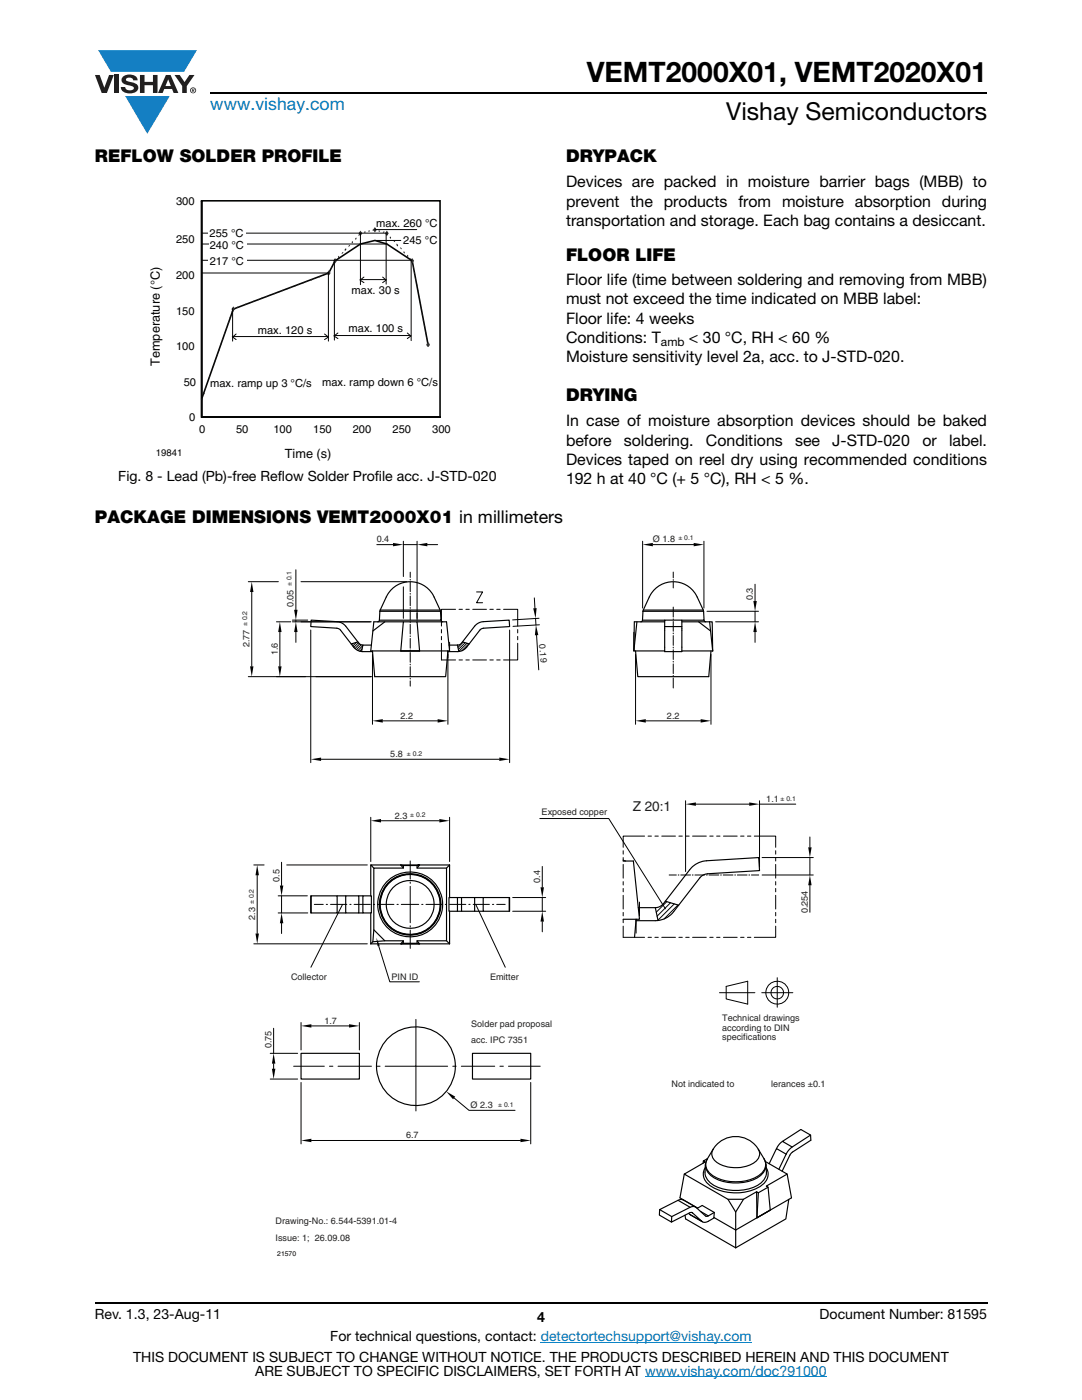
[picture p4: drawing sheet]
<svg xmlns="http://www.w3.org/2000/svg" width="216mm" height="279mm" viewBox="0 0 216 279" stroke-linecap="round" stroke-linejoin="round" font-family="sans-serif">
<g fill="#147fc3">
<path d="M19.6 10h19.7l-2.6 4.3h-1.1h-13.5z"/>
<path d="M25 19.2h8.9l-4.5 7.5z"/>
</g>
<g fill="#231f20">
<path d="M18.9 15h1l.9 2.5 1-2.5h.9l-1.4 3.6h-1z"/>
<path d="M22.9 15h.9v3.6h-.9z"/>
<path d="M24.6 15.3a2.1 2.1 0 0 1 2.8 .3l.1 .4h-.9a.79 .79 0 0 0-.7-.5 .79 .79 0 0 0-.8 .4l.3 .3 1 .2a1.08 1.08 0 0 1 1.2 1 1.08 1.08 0 0 1-1.1 1.2 1.73 1.73 0 0 1-2.4-1.2h.9a.96 .96 0 0 0 .8 .6 .96 .96 0 0 0 .9-.4 1.31 1.31 0 0 0-1.2-.6 1.03 1.03 0 0 1-1.1-.6 1.03 1.03 0 0 1 .2-1.1z"/>
<path d="M27.9 15h.9v1.3h1.7v-1.3h.9v3.6h-.9v-1.6h-1.7v1.6h-.9z"/>
<path d="M34.8 15h1.1l.9 1.4 1-1.4h1l-1.5 2.2v1.4h-.9v-1.4z"/>
<path d="M33.6 15.9l.5 1.3h-1.1zM33.1 15l-1.6 3.6h1l.3-.8h1.5l.3 .8h1l-1.6-3.6z"/>
<path d="M38.1 18a.46 .46 0 0 1 .9 0 .46 .46 0 0 1-.9 0zM37.9 18a.6 .6 0 0 0 1.2 0 .6 .6 0 0 0-1.2 0z"/>
<path d="M38.4 17.8h.2v.2h-.2zM38.3 17.7v.7h.1v-.3l.4 .3-.2-.3 .2-.2-.1-.2z"/>
</g>
<path d="M42 18.6h155M18.9 260h178.1" fill="none" stroke="#000" stroke-width=".36"/>
<path d="M107.9 267.9h42.1M128.7 274.8h36.3" fill="none" stroke="#007ec4" stroke-width=".2"/>
<path d="M29.7 39h60.3v53h-60.3z" fill="#fff"/>
<path d="M40.2 54.5h47.6M40.2 47.3h47.6M40.2 68.8h47.6M40.2 61.7h47.6" fill="none" stroke="#fff" stroke-width=".2"/>
<path d="M40.2 40.1h47.6" fill="none" stroke="#fff" stroke-width=".32"/>
<path d="M40.2 40.1h47.6v43.1h-47.6v-43.1v43.1h47.6M85.4 68.8l-3.1-16.8-5.1-3.3-2.4-.7-2.9 .7-5 3.3-1.3 2.5-19 7.2-6.4 17.9" fill="none" stroke="#040503" stroke-width=".32"/>
<g fill="#123217">
<path d="M40.3 79.4h.1l-.1 .5h-.1z" fill-rule="evenodd"/>
<path d="M40.6 78.4h.3l-.2 .3h-.2z" fill-rule="evenodd"/>
<path d="M41 77.3h.1v.3h-.2z" fill-rule="evenodd"/>
<path d="M41.8 75.1h.1l-.1 .4h-.2z" fill-rule="evenodd"/>
<path d="M42.5 72.9h.3l-.2 .4h-.2z" fill-rule="evenodd"/>
<path d="M42.9 71.8h.1l-.1 .4h-.1z" fill-rule="evenodd"/>
<path d="M43.3 70.7h.2l-.2 .4h-.1z" fill-rule="evenodd"/>
<path d="M43.7 69.7h.2l-.2 .3h-.2z" fill-rule="evenodd"/>
<path d="M44 68.6h.2l-.1 .3h-.2z" fill-rule="evenodd"/>
<path d="M44.4 67.5h.2l-.2 .4h-.1z" fill-rule="evenodd"/>
<path d="M44.8 66.4h.1l-.1 .4h-.1z" fill-rule="evenodd"/>
<path d="M45.1 65.3h.2l-.1 .3h-.1z" fill-rule="evenodd"/>
<path d="M45.6 64.2h.2l-.2 .3h-.2z" fill-rule="evenodd"/>
<path d="M45.9 63.1h.2l-.2 .4h-.1z" fill-rule="evenodd"/>
<path d="M46.3 62h.1l-.1 .4h-.1z" fill-rule="evenodd"/>
<path d="M46.4 61.6l.3-.1 .1 .2-.3 .1z" fill-rule="evenodd"/>
<path d="M47.3 61.3l.2-.1v.2l-.2 .1z" fill-rule="evenodd"/>
<path d="M48.9 60.7l.3-.1v.2l-.3 .1z" fill-rule="evenodd"/>
<path d="M49.6 60.4l.3-.1 .1 .2-.3 .1z" fill-rule="evenodd"/>
<path d="M50.5 60.1l.3-.1v.2l-.2 .1z" fill-rule="evenodd"/>
<path d="M51.3 59.8l.3-.1 .1 .2-.3 .1z" fill-rule="evenodd"/>
<path d="M52.1 59.5l.3-.1 .1 .2-.3 .1z" fill-rule="evenodd"/>
<path d="M52.9 59.2l.3-.2 .1 .3-.3 .1z" fill-rule="evenodd"/>
<path d="M53.8 58.8l.2-.1 .1 .2-.2 .2z" fill-rule="evenodd"/>
<path d="M54.6 58.5l.2-.1 .1 .2-.3 .1z" fill-rule="evenodd"/>
<path d="M55.4 58.2l.3-.1 .1 .2-.3 .1z" fill-rule="evenodd"/>
<path d="M56.2 57.9l.3-.1v.2l-.2 .1z" fill-rule="evenodd"/>
<path d="M57 57.6l.3-.1 .1 .2-.3 .1z" fill-rule="evenodd"/>
<path d="M57.9 57.3l.3-.1v.2l-.3 .1z" fill-rule="evenodd"/>
<path d="M58.6 57l.3-.1 .1 .2-.3 .1z" fill-rule="evenodd"/>
<path d="M59.5 56.7l.3-.1v.2l-.2 .1z" fill-rule="evenodd"/>
<path d="M60.3 56.4l.2-.1 .1 .2-.3 .1z" fill-rule="evenodd"/>
<path d="M61.1 56.1l.3-.1 .1 .2-.3 .1z" fill-rule="evenodd"/>
<path d="M61.9 55.8l.3-.1 .1 .2-.3 .1z" fill-rule="evenodd"/>
<path d="M62.7 55.5l.3-.1 .1 .2-.3 .1z" fill-rule="evenodd"/>
<path d="M63.6 55.2l.2-.1 .1 .2-.3 .1z" fill-rule="evenodd"/>
<path d="M64.4 54.9l.2-.1 .1 .2-.2 .1z" fill-rule="evenodd"/>
<path d="M65.2 54.6l.3-.1v.2l-.3 .1z" fill-rule="evenodd"/>
<path d="M65.7 54.4h.2l-.2 .3h-.2z" fill-rule="evenodd"/>
<path d="M66.2 53.3h.1l-.1 .4h-.2z" fill-rule="evenodd"/>
<path d="M66.6 52.2h.1l-.1 .5h-.2z" fill-rule="evenodd"/>
<path d="M66.7 51.9l.2-.2 .1 .3-.2 .3z" fill-rule="evenodd"/>
<path d="M67.4 51.2l.2-.2 .1 .3-.2 .2z" fill-rule="evenodd"/>
<path d="M68.3 50.3h.2l-.2 .3h-.2z" fill-rule="evenodd"/>
<path d="M69 49.5l.1 .3-.3 .3v-.3z" fill-rule="evenodd"/>
<path d="M69.7 48.9h.2l-.2 .3h-.2z" fill-rule="evenodd"/>
<path d="M70.2 48.3l.2-.2v.3l-.2 .2z" fill-rule="evenodd"/>
<path d="M70.9 47.6l.2-.2 .1 .3-.3 .2z" fill-rule="evenodd"/>
<path d="M71.5 46.9l.3-.2 .1 .2-.3 .2z" fill-rule="evenodd"/>
<path d="M71.8 46.5l.3-.1v.2l-.2 .1z" fill-rule="evenodd"/>
<path d="M72.6 46.3l.3-.1 .1 .2-.3 .1z" fill-rule="evenodd"/>
<path d="M73.5 46.1l.3-.1v.2l-.3 .1z" fill-rule="evenodd"/>
<path d="M74.3 45.9l.3-.1 .1 .2-.3 .1z" fill-rule="evenodd"/>
<path d="M74.7 45.8l.3 .1-.1 .2-.2-.1z" fill-rule="evenodd"/>
<path d="M75.6 46l.3 .1-.1 .2-.3-.1z" fill-rule="evenodd"/>
<path d="M76.4 46.3l.3-.1v.2l-.3 .1z" fill-rule="evenodd"/>
<path d="M77.1 46.5l.2 .2v.3l-.2-.2z" fill-rule="evenodd"/>
<path d="M77.8 47.2l.2 .2v.3l-.2-.2z" fill-rule="evenodd"/>
<path d="M78.5 48h.2l.2 .3h-.2z" fill-rule="evenodd"/>
<path d="M79.2 48.6l.2 .3v.3l-.3-.3z" fill-rule="evenodd"/>
<path d="M79.8 49.4h.2l.2 .3h-.2z" fill-rule="evenodd"/>
<path d="M80.6 50.1l.2 .2-.1 .3-.2-.2z" fill-rule="evenodd"/>
<path d="M81.3 50.8l.2 .2-.1 .3-.2-.2z" fill-rule="evenodd"/>
<path d="M81.9 51.5l.3 .2-.1 .2-.3-.2z" fill-rule="evenodd"/>
<path d="M82.2 51.9h.1l.1 .5h-.1z" fill-rule="evenodd"/>
<path d="M82.4 53.2h.1l.1 .4h-.1z" fill-rule="evenodd"/>
<path d="M82.6 54.3h.1l.1 .4h-.1z" fill-rule="evenodd"/>
<path d="M82.8 55.5h.2v.4h-.1z" fill-rule="evenodd"/>
<path d="M83.1 56.7h.1l.1 .3h-.1z" fill-rule="evenodd"/>
<path d="M83.3 57.8h.1l.1 .4h-.1z" fill-rule="evenodd"/>
<path d="M83.5 59h.2v.5h-.1z" fill-rule="evenodd"/>
<path d="M83.7 60.3h.2v.3h-.1z" fill-rule="evenodd"/>
<path d="M83.9 61.4h.2l.1 .4h-.2z" fill-rule="evenodd"/>
<path d="M84.1 62.6h.2l.1 .4h-.2z" fill-rule="evenodd"/>
<path d="M84.4 63.8h.1l.1 .3h-.2z" fill-rule="evenodd"/>
<path d="M84.6 64.9h.2l.1 .4h-.2z" fill-rule="evenodd"/>
<path d="M84.9 66.1h.1l.1 .5h-.2z" fill-rule="evenodd"/>
<path d="M85.1 67.3h.1l.1 .4h-.2z" fill-rule="evenodd"/>
<path d="M85.3 68.5h.1l.1 .4h-.2z" fill-rule="evenodd"/>
</g>
<path d="M46.6 61.4l.2 .3-.2 .3-.3-.3z" fill="#313232"/>
<path d="M46.8 61.7l-.2-.3-.3 .3 .3 .3" fill="none" stroke="#313232" stroke-width=".27"/>
<path d="M65.6 54.2l.2 .3-.2 .3-.2-.3z" fill-rule="evenodd" fill="#313232"/>
<path d="M65.6 54.2l.2 .3-.2 .3-.2-.3z" fill="none" stroke="#313232" stroke-width=".27"/>
<path d="M66.9 51.7l.2 .3-.2 .4-.2-.4z" fill-rule="evenodd" fill="#313232"/>
<path d="M66.9 51.7l.2 .3-.2 .4-.2-.4z" fill="none" stroke="#313232" stroke-width=".27"/>
<path d="M71.9 46.3l.2 .3-.2 .3-.2-.3z" fill-rule="evenodd" fill="#313232"/>
<path d="M71.9 46.3l.2 .3-.2 .3-.2-.3z" fill="none" stroke="#313232" stroke-width=".27"/>
<path d="M74.8 45.6l.2 .3-.2 .3-.2-.3z" fill-rule="evenodd" fill="#313232"/>
<path d="M74.8 45.6l.2 .3-.2 .3-.2-.3z" fill="none" stroke="#313232" stroke-width=".27"/>
<path d="M77.2 46.3l.2 .3-.2 .3-.2-.3z" fill-rule="evenodd" fill="#313232"/>
<path d="M77.2 46.3l.2 .3-.2 .3-.2-.3z" fill="none" stroke="#313232" stroke-width=".27"/>
<path d="M82.3 51.7l.2 .3-.2 .4-.3-.4z" fill-rule="evenodd" fill="#313232"/>
<path d="M82.3 51.7l.2 .3-.2 .4-.3-.4z" fill="none" stroke="#313232" stroke-width=".27"/>
<path d="M85.4 68.5l.2 .3-.2 .3-.2-.3z" fill-rule="evenodd" fill="#313232"/>
<path d="M85.4 68.5l.2 .3-.2 .3-.2-.3z" fill="none" stroke="#313232" stroke-width=".32"/>
<path d="M40.3 48.7h37M40.3 54.5h25.3M74.8 48h5.2" fill="none" stroke="#040503" stroke-width=".2"/>
<path d="M41.6 48h7.6v1.6h-7.6z" fill="#fff"/>
<path d="M40.3 51.9h41.9M65.5 54.4v13.7M66.7 52v15.9M82 51.9v16.1M46.3 67.2h19.2M46.4 61.6v6.5M47.1 66.7l-.7 .6 .7 .5M64.8 66.7l.7 .6-.7 .5M66.7 67h15.3M67.4 66.5l-.7 .6 .7 .5M81.3 66.5l.7 .6-.7 .5" fill="none" stroke="#040503" stroke-width=".2"/>
<path d="M41.6 51h7.7v1.7h-7.7z" fill="#fff"/>
<path d="M40.3 46.5h37M71.9 55.8h5.2M71.9 46.6v10.2M72.6 55.3l-.7 .6 .7 .5M74.8 45.8h8.4M76.3 55.3l.8 .6-.8 .5M77.1 46.7v10" fill="none" stroke="#040503" stroke-width=".2"/>
<g fill="#fff">
<path d="M41.6 45.7h7.5v1.6h-7.5z"/>
<path d="M48.2 106.6h116.6v144.4h-116.6z"/>
</g>
<g fill="none" stroke="#000" stroke-width=".2">
<path d="M49.5 116.1h6M50.2 118.1v14.9M59 113.7v8M60.1 116.1h21.1M75.2 108.7h3.2M80.5 117.1v6.3M80.5 108.7h2.7M80.5 108v7.1M81.9 114.2v1M81.9 115.6v.2M81.9 116.1v2M81.9 118.4v.2"/>
<path d="M81.9 118.9v2M83.2 108v15.8M85.3 108.7h2M95.1 118.1h1.2l-1.2 2.2h1.2M106.6 119.3l.1 2.1M128.2 108v13.4M130.3 108.7h8.1M134.3 114.2v1.1M134.3 115.7v.1M134.3 116.2v1.1M140.5 108v13.4M150.7 116.6v3.3"/>
<path d="M49.5 135h24.6M55.2 124.1h2.8M55.8 126.1v6.9M58.3 124.1h15.8M58.3 123.8h3.1M59 123.8v.3M59 126.1v2.1M62 125.7v26.5M70.4 128.4l-.2 .2M71.1 128.2l-.7 .7M71.5 128.3l-.9 .9M71.8 128.5l-1 .9"/>
<path d="M72.1 128.7l-1 1M72.3 129.5l-.5 .5M72.4 128.9l-1 .9M74.3 130.6v14M81.9 121.2v.2M81.9 121.8v1.9M81.9 124.1v.1M81.9 124.6v1.9M81.9 126.9v.1M81.9 127.4v2M81.9 129.7v.2M81.9 130.2v2"/>
<path d="M81.9 132.5v.2M81.9 133v2M81.9 135.4v.1M81.9 135.9v1M88.1 128.4v3.3h2.8M88.1 125.6v.7M88.1 127v.7M89.4 129.9v14.7M89.7 128.2v1.4M90.9 121.6h-2.8v3.3M91.4 128.7l-.1 .1M91.6 131.7h.7"/>
<path d="M91.6 121.6h.7M92.4 128.1l-1 1.1M92.8 128.3l-1.3 1.3M93 131.7h.6M93 121.6h.6M93.2 128.4l-1.6 1.6M93.6 128.5l-1.4 1.4M94.3 131.7h2.8M94.3 121.6h2.8M97.7 131.7h.7M97.7 121.6h.7M99.1 131.7h.7"/>
<path d="M99.1 121.6h.7M100.5 121.6h2.8v3.3M101.7 125.7v26.5M103.3 128.4v3.3h-2.8M103.3 125.6v.7M103.3 127v.7M106.9 123.4v1.3M107.1 126.8l.4 6.9M107.6 123.4l-5.3 .3M107.6 124.7l-5.2 .3M126.5 126.2v3.7M126.8 130.6v14"/>
<path d="M134.3 121.2v1.9M134.3 123.5v.2M134.3 124v2M134.3 126.3v.2M134.3 126.8v2M134.3 129.1v.2M134.3 129.7v1.9M134.3 132v.1M134.3 132.5v1.9M134.3 134.8v.1M134.3 135.3v2M141.1 122h10.3"/>
<path d="M141.9 130.6v14M142.8 124.1h8.6M150.7 122v2.1M150.7 126.1v2.1M64.1 151.5h35.5M76.4 143.9h10.9M128.9 143.9h10.9M136.8 159.8v14.1M151.6 159.8v13.3M50.6 172.6h2.1M51.3 174.7v11.6M55.5 178.8h5.8"/>
<path d="M56.2 172.1v4.6M56.2 178.8v3.4M57.2 172.6h16.1M74 163.1v8.8M76 163.8h11.7M81.9 171.8v3.6M81.9 176v.3M81.9 176.9v7.2M89.7 163.1v8.8M102.3 179.1h6.6M107.7 163.4h13.8l11.3 18M108.2 172.9v4.2"/>
<path d="M108.2 179.1v2.8M124.4 169.8v.7M124.4 171.1v.7M124.4 172.5v2.8M124.4 175.9v.7M124.4 177.3v.7M124.4 178.7v2.7M128.6 166.9h-4.2v2.2M129.3 166.9h.7M130.7 166.9h.7M132 166.9h2.8M133 179.9l-2.1 2.1"/>
<path d="M133.5 174.6h1.5M135.3 174.6h.2M135.5 166.9h.7M135.8 174.6h2M136.8 166.9h.7M138.1 174.6h.2M138.2 166.9h2.7M138.7 174.6h1.9M138.9 160.5h10.6M141 174.6h.1M141.5 174.6h1.9M141.6 166.9h.7"/>
<path d="M143 166.9h.7M143.8 174.6h.1M144.3 174.6h2M144.4 166.9h2.7M146.6 174.6h.2M147.1 174.6h2M147.8 166.9h.7M149.1 166.9h.7M149.4 174.6h.2M149.9 174.6h1.5M150.5 166.9h4.3v2.2M151.6 160.5h7.2"/>
<path d="M152.1 171.1h10.2M152.1 174.6h10.2M154.8 169.8v.7M154.8 171.1v.7M154.8 172.5v2.8M154.8 175.9v.7M154.8 177.3v.7M154.8 178.7v2.7M161.6 167v2.1M161.6 171.1v3.5M161.6 176.7v5.4M50.6 188.4h22.7"/>
<path d="M55.5 182.2h5.9M56.2 184.3v2M62.7 180.5h1.8M65.1 180.5h.3M66 180.5h3.2M68.3 180.5l-6.3 12.5M69.8 180.5h.3M70.7 180.5h3.2M74.5 180.5h.3M75.4 180.5h3.2M75.6 188.8l2.2 7.1h5.9M79.2 180.5h.3"/>
<path d="M80.1 180.5h3.4M81.9 184.8v.2M81.9 185.6v3.7M84.1 180.5h.3M85 180.5h3.2M88.8 180.5h.3M89.7 180.5h3.3M93.5 180.5h.3M94.4 180.5h3.3M94.9 180.5l5.9 12.5M98.3 180.5h.2M99.1 180.5h1.7"/>
<path d="M102.3 181.9h6.6M108.2 183.9v2.1M124.4 184.8v2.3h4.2M124.4 182.1v.7M124.4 183.5v.7M126.9 183.5v2.7M127.6 180v2.8M129.3 187.1h.7M130.7 187.1h.7M130.9 181.1l-.1 .2M132 187.1h2.8M133.8 180.2l-2.7 2.6"/>
<path d="M134.5 180.4l-3.2 3.2M135.3 180.6l-2.8 2.8M135.5 187.1h.7M136.8 187.1h.7M138.2 187.1h2.7M141.6 187.1h.7M143 187.1h.7M143.6 198.1h7M144.4 187.1h2.7M144.9 196.9l4.3-1.1v4.6l-4.3-1zM147.8 187.1h.7M149.1 187.1h.7"/>
<path d="M152 198.1h6.2M154.8 184.8v2.3h-4.3M154.8 182.1v.7M154.8 183.5v.7M155.1 195.1v5.9M53.9 215.3h5.5M53.9 210.2h5.5M54.6 205.2v5M54.6 212.3v1M58.6 212.8h6.1M60.1 204.1v5.4M60.1 216v12.3"/>
<path d="M62.1 204.7h7.5M65.7 212.8h.7M67.5 212.8h6.6M71.7 204.1v5.4M75.1 212.8h.7M83 203.4v9.4h-6.1M89.3 212.8h-6.3v8.9M90.3 212.8h.7M90.6 219.1l3 2.5h9.2M92.1 212.8h6.6M99.7 212.8h.7M101.5 212.8h6.3"/>
<path d="M105.9 216v12.3M62.1 227.6h41.8"/>
<circle cx="155.1" cy="198.1" r="1.25"/>
<circle cx="155.1" cy="198.1" r="2.29"/>
</g>
<g fill="#000">
<path d="M50.2 116.1l.4 2h-.7zM78.4 108.4l2.1 .3-2.1 .3zM83.2 108.7l2.1-.3v.6zM128.2 108.7l2.1-.3v.6zM138.4 108.4l2.1 .3-2.1 .3zM150.3 120h.7l-.3 2zM49.9 133h.7l-.4 2zM55.8 124.1l.4 2h-.7zM55.5 133h.7l-.4 2zM59 124.1l.4 2h-.7zM58.7 121.7h.7l-.4 2.1zM106.4 121.4h.7l-.2 2z"/>
<path d="M106.9 124.7l.5 2-.7 .1zM150.7 124.1l.3 2h-.7zM62 151.5l2.1-.3v.7zM74.3 143.9l2.1-.4v.7zM87.3 143.5l2.1 .4-2.1 .3zM99.6 151.2l2.1 .3-2.1 .4zM126.8 143.9l2.1-.4v.7zM139.8 143.5l2.1 .4-2.1 .3zM51.3 172.6l.4 2.1h-.7zM55.8 176.7h.7l-.3 2.1zM74 163.8l2-.4v.7zM87.7 163.4l2 .4-2 .3z"/>
<path d="M107.9 177.1h.6l-.3 2zM136.8 160.5l2.1-.4v.7zM149.5 160.1l2.1 .4-2.1 .3zM161.3 169.1h.6l-.3 2zM161.6 174.6l.3 2.1h-.6zM51 186.3h.7l-.4 2.1zM56.2 182.2l.3 2.1h-.7zM75.1 187.1l.7 1.6-.5 .1zM108.2 181.9l.3 2h-.6zM54.3 213.3h.6l-.3 2zM54.6 210.2l.3 2.1h-.6zM60.1 204.7l2-.3v.7z"/>
<path d="M69.6 204.4l2.1 .3-2.1 .4zM89 217.8l1.8 1.1-.4 .5zM60.1 227.6l2-.3v.6zM103.9 227.3l2 .3-2 .3z"/>
</g>
<g fill="none" stroke="#000" stroke-width=".23">
<path d="M71.4 128.1l-1.3 .4M72.4 128.7l-.5-.1-.3-.2-2.6-3.4-.8-.7-.9-.2-5.2-.3-.1 1.2 5.6 .5 3.5 4.1 1 .4h2.2M72.4 128.7h1.7M72.4 128.7l-.3 1.3M74.3 129.9l.5 5.1h14.1l.5-5.1M75.7 123.8l-.1 .2-.2 .1M75.8 122l-.1 1.8M75.8 122h12.1M75.9 121.8l-.1 .2M75.9 121.8h11.9M75.9 121.8a8.6 8.6 0 0 1 3.6-5.2 5.3 5.3 0 0 1 7.1 2.6l1.2 2.6M76.8 124.1l-2.4 1.8"/>
<path d="M80 129.9l.5-5.8h2.7l.5 5.8M80.5 124.1h-5.9l-.6 5.8h15.7l-.6-5.8h-5.9M87.8 121.8l.1 .2M87.9 122l.1 1.8h-12.3M88 123.8l.3 .3M89.6 128.7h1.7M91.3 128.7l.4-.1 .4-.2 2.6-3.4 .8-.7 .9-.2 5.2-.3 .1 1.2-5.6 .5-3.5 4.1-1 .4h-2.2M91.3 128.7l.3 1.3M92.3 128.1l1.3 .4M126.8 129.9l.5 5.1h14.1l.5-5.1M127.1 124.1l-.6 5.8M128.2 123.8l-.3 .3"/>
<path d="M128.2 123.8h4.4M128.3 122h12.1M128.3 122l-.1 1.8M128.4 121.8l-.1 .2M128.4 121.8h11.9M128.4 121.8a8.4 8.4 0 0 1 3.6-5.2 5.3 5.3 0 0 1 7.1 2.6l1.2 2.6M132.6 123.8h3.5v1.2h-3.5zM132.6 125v5h3.5v-5M132.6 124.1h-6l-.1 5.8h6.1M136.1 129.9h6.1M136.1 124.1h5.5M139.4 124.1l2.4 1.8 .4 4"/>
<path d="M140.3 121.8l.1 .2M140.4 122l.1 1.8h-4.4M140.5 123.8l.1 .2 .2 .1M141.6 124.1h.5l.1 5.8M141.6 124.1l.2 1.8M62.1 178.8h5.2v3.4h-5.2zM62.1 178.8v3.4M67.3 178.8h1.7M69 178.8h2.6v3.4h-2.6zM71.6 178.8h.8M72.4 178.8h1.7v3.4h-1.7zM74 172.6v6.2"/>
<path d="M80 172.6h3.7l-.5 .1M80 172.6l.5 .1M80 172.6h-6l.6 .6M80 172.6l.5 .6M89.6 179.1h1.7v2.8h-1.7zM89.7 172.6l-.6 .6M89.7 172.6v6.5M89.7 172.6h-6l-.5 .6M91.3 179.1h.8M92.1 179.1h2.6v2.8h-2.6zM94.7 179.1h1.7M101.6 179.1l.1 2.8z"/>
<path d="M101.6 179.1h-5.2v2.8h5.2M124.4 171.6l.4 .2M124.4 171.8h2l1.2 11.7h-3.2M132.8 179.9l2.6 .8M67.3 182.2h1.7M71.6 182.2h.8M74 182.2v6.2M74 188.4h15.7M74.6 185.6l-.2 2.3-.4 .5M76.8 187.8l-2.4 .1M80 188.4l.5-.1 3.2 .1zM80.5 187.8h-3.7l-2.2-2.2v-12.4h5.9v-.5h2.7v.5h5.9v14.6h-5.9v.5"/>
<path d="M80.5 188.3v-.5l-.5 .6M83.2 187.8l.5 .6M89.1 187.8l.6 .6M89.7 181.9v6.5M91.3 181.9h.8M94.7 181.9h1.7M126.9 183.5l-.3 3.6M127.4 181.1h3.4M130.8 181.1l.5 2.6M130.8 181.1l.9-.2 .7-.6 5.2-6.7a4.6 4.6 0 0 1 3.4-1.8l10.4-.7 .2 2.6-10.4 .7-.7 .1-.8 .7-5.3 6.7a4.7 4.7 0 0 1-3.6 1.8h-3.9M60.1 210.2h11.6v5.1h-11.6zM94.3 210.2h11.6v5.1h-11.6z"/>
<path d="M135.3 239.5l.6-.1 .5 .1 2.4 1.4M136.2 239.4h.1M136.5 234.3l-.8 4.8 3.5 2M140.3 231.7v.4M140.7 233a2.56 2.56 0 0 0 1 3.6 9.8 9.8 0 0 0 10.2 0 2.57 2.57 0 0 0 1-3.6M140.8 232.5a3.6 3.6 0 0 0 2.6 4.5 9.3 9.3 0 0 0 8.6-1.1 3.3 3.3 0 0 0 .8-3.4M140.8 232.5a3.4 3.4 0 0 0 2.6 3 9.1 9.1 0 0 0 8.5-1l.6-.7 .3-.9v-.4M141.1 231.3l-.3 1.2M141.1 231.3a2.43 2.43 0 0 0 1.2 3.4 8.9 8.9 0 0 0 9.7-.5 2.28 2.28 0 0 0 .5-2.9M141.2 231.2l-.9 .5 .4 .2-4.2 2.4 8.8 5h3.1l2.6-1.5M142.3 229.4a2 2 0 0 0 1 2.8 7.3 7.3 0 0 0 7.3-.3 1.91 1.91 0 0 0 .7-2.5M142.3 229.4l-1.2 1.9"/>
<path d="M142.3 229.4a5.3 5.3 0 0 1 9 0M145.3 239.3l1.5 2.6v3.6M148.4 239.3l-1.6 2.6M151.3 229.4l1.2 1.9M151.3 238l-.3-.2v5.2l2.7-1.5M151.3 238l2-1.1 .4 4.6-2.7 1.5zM152.5 231.3l.3 1.2M152.7 231.8l4.4 2.5-4.2 2.4 .4 .2M156.1 227.8l-.5 .4-.7 1M156.9 230.3l-1.5 3.1M156.9 230.3l-2-1.1-1.4 3M157.1 234.3l.8 4.8-11.1 6.4"/>
<path d="M157.4 239.4l-.6 3.9-10 5.7M158.1 228.9l-.8 .8-.4 .6M161.7 226.5l-3.6 2.4-2-1.1 3.7-2.4 1.9 1.1 .1 1.1-4 2.7-1.7 3.4M131.6 241.4l3.7-1.9 2.4 1.4-3.7 1.9zM131.6 241.4v1.1l2.4 1.4M136.7 242.5l.1 .8 10 5.7M137.6 242.4l2.6 1.4M137.7 240.9l.5-.1h.5l2.1 1.9h.5M138.1 242l.1 .1M138.2 242.1l1.8 1.6-2.6-1.5M138.2 242.1l-.5-.1-3.7 1.9v-1.1M139.1 241.2l1-.6 2.4 1.4-.1 1 4.4 2.5"/>
<path d="M139.8 241.8l1.5 .9 1.2-.7M142.5 243a3.2 3.2 0 0 1-2 .9l-.5-.2M146.8 245.5v3.5"/>
<circle cx="81.8" cy="180.5" r="6"/>
<circle cx="81.8" cy="180.5" r="4.8"/>
<circle cx="81.8" cy="180.5" r="6.1"/>
<circle cx="81.8" cy="180.5" r="6.5"/>
<circle cx="83" cy="212.8" r="7.9"/>
</g>
<text font-size="5.6" x="117.1" y="16.4">VEMT2000X01, VEMT2020X01</text>
<text font-size="4.9" x="144.9" y="24">Vishay Semiconductors</text>
<text font-size="3.5" fill="#007ec4" x="42" y="21.9">www.vishay.com</text>
<g font-size="3.5">
<text x="18.9" y="32.3">REFLOW SOLDER PROFILE</text>
<text x="112.9" y="32.3">DRYPACK</text>
<text x="112.9" y="52.1">FLOOR LIFE</text>
<text x="112.9" y="80">DRYING</text>
<text x="18.9" y="104.3">PACKAGE DIMENSIONS VEMT2000X01 in millimeters</text>
</g>
<g font-size="3.2">
<text x="112.9" y="37.4">Devices are packed in moisture barrier bags (MBB) to</text>
<text x="112.9" y="41.3">prevent the products from moisture absorption during</text>
<text x="112.9" y="45.2">transportation and storage. Each bag contains a desiccant.</text>
<text x="112.9" y="56.8">Floor life (time between soldering and removing from MBB)</text>
<text x="112.9" y="60.7">must not exceed the time indicated on MBB label:</text>
<text x="112.9" y="64.6">Floor life: 4 weeks</text>
<text x="112.9" y="68.5">Conditions: T</text>
<text x="137.5" y="68.5">&lt; 30 °C, RH &lt; 60 %</text>
<text x="112.9" y="72.3">Moisture sensitivity level 2a, acc. to J-STD-020.</text>
<text x="112.9" y="85">In case of moisture absorption devices should be baked</text>
<text x="112.9" y="88.9">before</text>
<text x="124.5" y="88.9">soldering.</text>
<text x="140.9" y="88.9">Conditions</text>
<text x="158.7" y="88.9">see</text>
<text x="166.1" y="88.9">J-STD-020</text>
<text x="184" y="88.9">or</text>
<text x="189.4" y="88.9">label.</text>
<text x="112.9" y="92.8">Devices taped on reel dry using recommended conditions</text>
<text x="112.9" y="96.7">192 h at 40 °C (+ 5 °C), RH &lt; 5 %.</text>
</g>
<g font-size="2.8">
<text x="23.6" y="95.9">Fig. 8 - Lead (Pb)-free Reflow Solder Profile acc. J-STD-020</text>
<text x="18.9" y="263.3">Rev. 1.3, 23-Aug-11</text>
<text x="107.2" y="263.8">4</text>
<text x="163.6" y="263.3">Document Number: 81595</text>
<text x="65.9" y="267.7">For technical questions, contact: detectortechsupport@vishay.com</text>
<text x="26.5" y="271.7">THIS DOCUMENT IS SUBJECT TO CHANGE WITHOUT NOTICE. THE PRODUCTS DESCRIBED HEREIN AND THIS DOCUMENT</text>
<text x="50.9" y="274.6">ARE SUBJECT TO SPECIFIC DISCLAIMERS, SET FORTH AT www.vishay.com/doc?91000</text>
</g>
<text font-size="2.7" fill="#231f20" x="126.2" y="161.9">Z 20:1</text>
<g font-size="2.5" fill="#040503">
<text x="31.9" y="73" transform="rotate(-90 31.9 73)">Temperature (°C)</text>
<text x="56.8" y="91.5">Time (s)</text>
</g>
<text font-size="2.4" x="131.9" y="69">amb</text>
<g font-size="2.2" fill="#040503">
<text x="35.1" y="40.9">300</text>
<text x="41.8" y="47.3">255 °C</text>
<text x="75.1" y="45.3">max. 260 °C</text>
<text x="35.1" y="48.4">250</text>
<text x="41.8" y="49.7">240 °C</text>
<text x="41.8" y="52.8">217 °C</text>
<text x="80.5" y="48.6">245 °C</text>
<text x="35.1" y="55.6">200</text>
<text x="70.2" y="58.7">max. 30 s</text>
<text x="35.1" y="62.8">150</text>
<text x="35.1" y="69.9">100</text>
<text x="51.4" y="66.6">max. 120 s</text>
<text x="69.6" y="66.3">max. 100 s</text>
<text x="36.7" y="77.1">50</text>
<text x="41.9" y="77.3">max. ramp up 3 °C/s</text>
<text x="64.3" y="77.1">max. ramp down 6 °C/s</text>
<text x="37.7" y="84">0</text>
<text x="39.7" y="86.4">0</text>
<text x="47.1" y="86.4">50</text>
<text x="54.6" y="86.4">100</text>
<text x="62.5" y="86.4">150</text>
<text x="70.4" y="86.4">200</text>
<text x="78.3" y="86.4">250</text>
<text x="86.3" y="86.4">300</text>
</g>
<text font-size="1.9" fill="#040503" x="31.1" y="90.9">19841</text>
<g font-size="1.8" fill="#231f20">
<text x="75.2" y="108.3">0.4</text>
<text x="130.3" y="108.2">Ø 1.8</text>
<text x="150.2" y="119.8" transform="rotate(-90 150.2 119.8)">0.3</text>
<text x="58.6" y="121.2" transform="rotate(-90 58.6 121.2)">0.05</text>
<text x="49.8" y="129.2" transform="rotate(-90 49.8 129.2)">2.77</text>
<text x="55.4" y="130.8" transform="rotate(-90 55.4 130.8)">1.6</text>
<text x="107.6" y="128.5" transform="rotate(87 107.6 128.5)">0.19</text>
<text x="79.9" y="143.5">2.2</text>
<text x="133.1" y="143.5">2.2</text>
<text x="77.9" y="151.1">5.8</text>
<text x="152.9" y="160">1.1</text>
<text x="78.8" y="163.4">2.3</text>
<text x="108.1" y="162.7">Exposed copper</text>
<text x="55.7" y="175.9" transform="rotate(-90 55.7 175.9)">0.5</text>
<text x="107.8" y="176.2" transform="rotate(-90 107.8 176.2)">0.4</text>
<text x="50.9" y="183.6" transform="rotate(-90 50.9 183.6)">2.3</text>
<text x="161.2" y="182.2" transform="rotate(-90 161.2 182.2)">0.254</text>
<text x="58.1" y="195.5">Collector</text>
<text x="78.1" y="195.5">PIN ID</text>
<text x="97.8" y="195.5">Emitter</text>
<text x="144.1" y="203.7">Technical drawings</text>
<text x="54.2" y="209.2" transform="rotate(-90 54.2 209.2)">0.75</text>
<text x="64.7" y="204.3">1.7</text>
<text x="94" y="208.2">acc. IPC 7351</text>
<text x="94" y="204.9">Solder pad proposal</text>
<text x="144.1" y="207.6">specifications</text>
<text x="144.1" y="205.7">according to DIN</text>
<text x="93.9" y="221.1">Ø 2.3</text>
<text x="134" y="216.9">Not indicated to</text>
<text x="153.9" y="216.9">lerances ±0.1</text>
<text x="81" y="227.2">6.7</text>
<text x="55" y="244.2">Drawing-No.: 6.544-5391.01-4</text>
<text x="55" y="247.7">Issue: 1; 26.09.08</text>
</g>
<g font-size="1.4" fill="#231f20">
<text x="135.4" y="107.8">± 0.1</text>
<text x="58.1" y="117" transform="rotate(-90 58.1 117)">± 0.1</text>
<text x="49.4" y="125" transform="rotate(-90 49.4 125)">± 0.2</text>
<text x="81.2" y="150.9">± 0.2</text>
<text x="155.8" y="159.8">± 0.1</text>
<text x="81.9" y="163.1">± 0.2</text>
<text x="50.7" y="180.5" transform="rotate(-90 50.7 180.5)">± 0.2</text>
<text x="99.4" y="220.9">± 0.1</text>
</g>
<text font-size="1.4" x="55.3" y="250.7">21570</text>
</svg>
